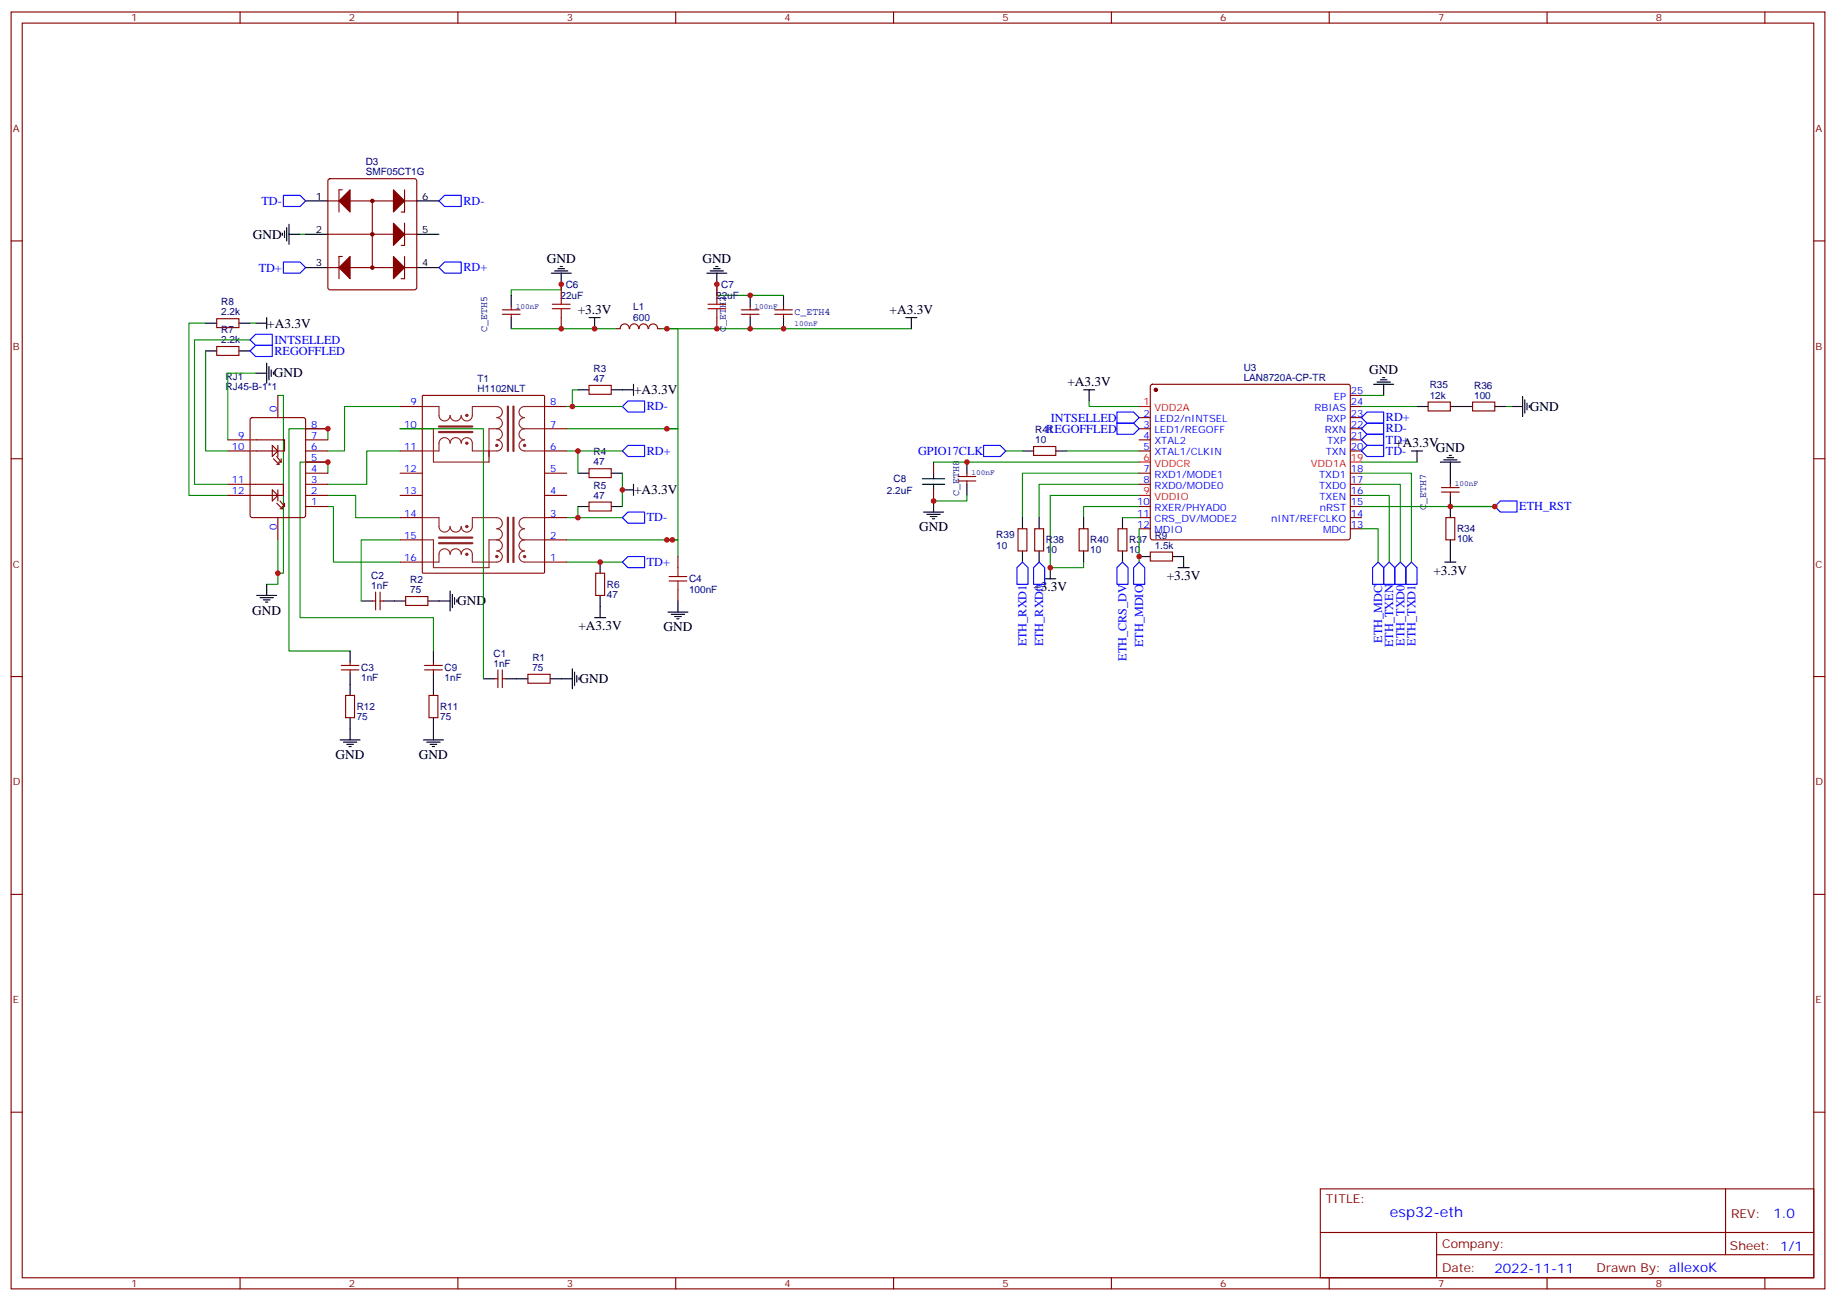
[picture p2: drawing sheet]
<svg xmlns="http://www.w3.org/2000/svg" width="583mm" height="413mm" viewBox="0 0 583 413" stroke-linecap="round" stroke-linejoin="round" font-family="sans-serif">
<g fill="none" stroke="#870000" stroke-width=".35">
<path d="M3.5 3.8h575.8v405.4h-575.8zM7.1 7.3h568.6v398.3h-568.6zM76.2 3.8v3.5M145.3 3.8v3.5M214.5 3.8v3.5M283.6 3.8v3.5M352.8 3.8v3.5M421.9 3.8v3.5M491.1 3.8v3.5M560.2 3.8v3.5M3.5 76.5h3.6M575.7 76.5h3.6"/>
<path d="M245.9 98.4h5.6M245.9 99.8h5.6M248.7 97.3v1.1M248.7 99.8v1M68.8 101.2h7v2.8h-7zM68.8 110h7v2.8h-7zM3.5 145.6h3.6M575.7 145.6h3.6M3.5 214.8h3.6M575.7 214.8h3.6M3.5 283.9h3.6M575.7 283.9h3.6"/>
<path d="M3.5 353.1h3.6M575.7 353.1h3.6M419.1 377.4h156.6v28.2h-156.6zM547.7 377.4v20.9M419.1 391.2h156.5M456 398.3h119.6M456 391.2v14.2M76.2 405.6v3.6M145.3 405.6v3.6M214.5 405.6v3.6M283.6 405.6v3.6M352.8 405.6v3.6"/>
<path d="M421.9 405.6v3.6M491.1 405.6v3.6M560.2 405.6v3.6"/>
</g>
<path d="M95.2 74.4h1.8M65.3 102.6h-5.3v54.7h12.3M65.3 111.4v31.8h7M211.7 104.4h77.6" fill="none" stroke="#008700" stroke-width=".35"/>
<g fill="none" stroke="#000" stroke-width=".35">
<path d="M89.6 74v.7M90.3 73.3v2.1M91 72.2v4.3M91.7 74.4h3.5M91.7 71.2v6.3M248.7 93.8v3.5M65.3 102.6h3.5M65.3 111.4h3.5M75.8 102.6h3.6M75.8 111.4h3.6M81.1 118.5h3.6M84.7 115.3v6.3"/>
<path d="M85.4 116.3v4.3M86.1 117.4v2.1M86.8 118.1v.7M248.7 100.8v3.6"/>
</g>
<path d="M90 62h5.2l1.8 1.8-1.8 1.7h-5.2zM141.1 62h5.3v3.5h-5.3l-1.8-1.7zM90 83.2h5.2l1.8 1.7-1.8 1.8h-5.2zM141.1 83.2h5.3v3.5h-5.3l-1.8-1.8z" fill="none" stroke="#00f" stroke-width=".35"/>
<path d="M104.3 56.9l.5-.2h26.8l.5 .2 .2 .5v33.9l-.2 .5-.5 .2h-26.8l-.5-.2-.2-.5v-33.9z" fill="#fff" stroke="#870000" stroke-width=".35"/>
<g fill="none" stroke="#000" stroke-width=".35">
<path d="M97 63.8h7.1M97 74.4h7.1M132.3 63.8h7M132.3 74.4h7M97 84.9h7.1M132.3 84.9h7M162.3 93.8v3.5M175 86.7h6.3M176 86h4.3M177.1 85.3h2.1M177.8 84.6h.7M178.2 86.7v3.5"/>
<path d="M224.4 86.7h6.3M225.4 86h4.3M226.5 85.3h2.1M227.2 84.6h.7M227.5 86.7v3.5M238.1 93.8v3.5M81.1 102.6h3.6M84.7 100.8v3.6M162.3 100.8v3.6M187 100.8h3.5M188.7 100.8v3.6M238.1 100.8v3.6"/>
<path d="M287.5 100.8h3.5M289.3 100.8v3.6M438.9 119.9h.7M183.4 123.8h3.6M194 123.8h7.1M201.1 122v3.5M344 123.8h3.5M345.7 123.8v3.5M436 122h6.4M437.1 121.3h4.2M438.1 120.6h2.2M439.2 122v3.5"/>
<path d="M449.8 129h3.5M460.4 129h7M474.5 129h3.5M479.8 129h3.5M483.3 125.9v6.3M484 126.9v4.3M484.7 128v2.1M485.4 128.7v.7M183.4 150.2h3.6M194 150.2h3.6M197.6 155.5h3.5M201.1 153.7v3.6"/>
<path d="M292.8 153.7h7.1M292.8 152h7.1M296.3 150.2v1.8M296.3 153.7v1.8M296.3 159v3.6M306.9 146.7v3.5M306.9 153.7v3.6M324.6 143.2h3.5M335.1 143.2h3.6M448 143.2h3.6M449.8 143.2v3.5M457.2 146.7h6.3"/>
<path d="M458.3 146h4.2M459.3 145.3h2.1M460 144.6h.7M460.4 146.7v7M460.4 157.3v7M183.4 160.8h3.6M190.5 178.4v3.6M194 160.8h3.6M293.2 162.6h6.3M294.2 163.3h4.2M295.3 164h2.1M296 164.7h.7"/>
<path d="M324.6 164.3v3.6M324.6 174.9v3.5M329.8 164.3v3.6M329.8 174.9v3.5M344 164.3v3.6M344 174.9v3.5M356.3 164.3v3.6M356.3 174.9v3.5M361.6 176.7h3.5M372.2 176.7h3.5v3.5M458.6 178.4h3.5M460.4 171.4v7"/>
<path d="M81.5 189h6.3M82.5 189.7h4.3M83.6 190.4h2.1M84.3 191.1h.7M84.7 185.5v3.5M114.7 190.8h3.5M121.7 190.8h7.1M135.8 190.8h7.1M142.9 187.6v6.4M143.6 188.7v4.2M144.3 189.7v2.1M145 190.4v.7"/>
<path d="M188.7 196.1h3.6M190.5 189v7.1M212 194.3h6.4M213.1 195h4.2M214.1 195.7h2.2M214.8 196.4h.7M215.2 190.8v3.5M331.6 183.7h3.5M333.4 180.2v3.5M373.9 180.2h3.6M111.1 206.7v3.5M111.1 213.7v7.1"/>
<path d="M137.6 206.7v3.5M137.6 213.7v7.1M153.5 215.5h3.5M160.5 215.5h7.1M174.6 215.5h7.1M181.7 212.3v6.4M182.4 213.4v4.2M183.1 214.4v2.1M183.8 215.1v.7M107.9 234.9h6.4M109 235.6h4.2M110.1 236.3h2.1"/>
<path d="M110.8 237h.7M111.1 227.8v7.1M134.4 234.9h6.4M135.5 235.6h4.2M136.5 236.3h2.1M137.2 237h.7M137.6 227.8v7.1"/>
</g>
<g fill="none" stroke="#870000" stroke-width=".35">
<path d="M104.1 63.8h28.2M104.1 74.4h28.2M108.7 60.3h-1.1v7M118.2 63.8v21.1M128.4 60.3v7h-1M128.4 70.8v7.1h-1M104.1 84.9h28.2M108.7 81.4h-1.1v7.1M128.4 81.4v7.1h-1M159.5 99.8h5.6M159.5 98.4h5.6M162.3 97.3v1.1"/>
<path d="M162.3 99.8v1M178.2 90.2v3.6M227.5 90.2v3.6M235.3 99.8h5.6M235.3 98.4h5.6M238.1 97.3v1.1M238.1 99.8v1M178.2 100.8v3.6M199.7 104.3a1.41 1.41 0 0 0-1.4-1.5 1.41 1.41 0 0 0-1.4 1.5l-1.1 .1M199.9 104.3a1.41 1.41 0 0 1 1.4-1.5 1.41 1.41 0 0 1 1.4 1.5M202.9 104.3a1.41 1.41 0 0 1 1.4-1.5 1.41 1.41 0 0 1 1.4 1.5M205.9 104.3a1.41 1.41 0 0 1 1.4-1.5 1.41 1.41 0 0 1 1.4 1.5"/>
<path d="M208.8 104.4h1.1M227.5 100.8v3.6M72.3 139.6h7.1M79.6 132.8l.5-.2h16.2l.7 .4v30.6l-.4 .7h-16.5l-.7-.4v-30.6zM79.7 139.6h10.6v3.6h-10.6M88.2 125.5v7.1M97 136.1h7.1M97 139.6h7.1M127 136.1h7.1M127 129h7.1M172.9 136.1h7M172.9 129h7"/>
<path d="M187 122.3h7v2.9h-7zM361.6 136.1h3.5M361.6 139.6h3.5M361.6 132.6h3.5M365.4 122.2l.4-.2h62.1l.5 .2 .2 .5v48l-.2 .5-.5 .2h-62.1l-.5-.3-.2-.4v-48zM428.6 136.1h3.6M428.6 129h3.6M428.6 139.6h3.6M428.6 132.6h3.6M428.6 125.5h3.6M453.3 127.6h7.1v2.9h-7.1zM467.4 127.6h7.1v2.9h-7.1z"/>
<path d="M72.3 153.7h17.7v3.6h-17.7M72.3 143.2h7.1M86.4 141.4l1.8 1.8-1.8 1.7zM86.4 155.5l1.8 1.8-1.8 1.7zM86.8 145.6l1.7 1.8M87.8 144.9l1.5 1.8M87.8 147.4h.7M87.8 159.7l1.8 1.8M88.2 141.4v3.5M88.2 155.5v3.5M88.9 159l1.4 1.8M89.3 146.7h-.8v.7"/>
<path d="M89.3 145.6v1.1M90.3 159.7v1.1M97 157.3h7.1M97 143.2h7.1M97 150.2h7.1M97 153.7h7.1M97 146.7h7.1M127 157.3h7.1M127 143.2h7.1M127 150.2h7.1M172.9 157.3h7M172.9 143.2h7"/>
<path d="M172.9 150.2h7M187 159.4h7v2.8h-7zM187 148.8h7v2.8h-7zM296.3 146.7v3.5M296.3 155.5v3.5M304.1 152.7h5.6M304.1 151.3h5.6M306.9 150.2v1.1M306.9 152.7v1M328.1 141.7h7v2.9h-7zM361.6 143.2h3.5M361.6 150.2h3.5"/>
<path d="M361.6 153.7h3.5M428.6 157.3h3.6M428.6 143.2h3.6M428.6 150.2h3.6M428.6 153.7h3.6M457.6 156.2h5.6M457.6 154.8h5.6M460.4 153.7v1.1M460.4 156.2v1.1M88.2 164.3v7.1M88.9 161.5h.7M90.3 160.8h-.7v.7"/>
<path d="M97 160.8h7.1M127 171.4h7.1M127 178.4h7.1M127 164.3h7.1M172.9 171.4h7M172.9 178.4h7M172.9 164.3h7M215.2 176.7v3.5M323.1 167.9h2.9v7h-2.9zM328.4 167.9h2.9v7h-2.9zM342.5 167.9h2.9v7h-2.9zM354.9 167.9h2.8v7h-2.8z"/>
<path d="M361.6 164.3h3.5M361.6 160.8h3.5M361.6 167.9h3.5M365.1 175.3h7.1v2.8h-7.1zM428.6 164.3h3.6M428.6 160.8h3.6M428.6 167.9h3.6M459 164.3h2.8v7.1h-2.8zM118.2 190.8h1M119.2 188v5.6M120.6 188v5.6M120.6 190.8h1.1"/>
<path d="M128.8 189.4h7v2.8h-7zM189.1 182h2.8v7h-2.8zM215.2 187.3v3.5M108.3 212.7h5.6M108.3 211.2h5.6M111.1 210.2v1M111.1 212.7v1M134.8 212.7h5.6M134.8 211.2h5.6M137.6 210.2v1M137.6 212.7v1M157 215.5h1"/>
<path d="M158 212.7v5.6M159.5 212.7v5.6M159.5 215.5h1M167.6 214.1h7v2.8h-7zM109.7 220.8h2.8v7h-2.8zM136.2 220.8h2.8v7h-2.8z"/>
<circle cx="118.2" cy="74.4" r=".35"/>
<circle cx="118.2" cy="63.8" r=".35"/>
<circle cx="118.2" cy="84.9" r=".35"/>
</g>
<g fill="#870000" stroke="#870000" stroke-width=".35">
<path d="M107.6 63.8l3.5-3.5v7z"/>
<path d="M124.9 60.3l3.5 3.5-3.5 3.5z"/>
<path d="M124.9 81.4l3.5 3.5-3.5 3.6z"/>
<path d="M111.1 81.4v7.1l-3.5-3.6z"/>
<path d="M124.9 70.8l3.5 3.6-3.5 3.5z"/>
<circle cx="118.2" cy="63.8" r=".53"/>
<circle cx="118.2" cy="74.4" r=".53"/>
<circle cx="118.2" cy="84.9" r=".53"/>
<circle cx="366.9" cy="123.8" r=".53"/>
</g>
<g fill="none" stroke="#008700" stroke-width=".35">
<path d="M178.2 90.2v1.8h-15.9v1.8M227.5 90.2v3.6h21.2M79.4 107.9h-17.7v45.8h10.6M79.4 102.6h1.7M81.1 118.5h-8.8v21.1M162.3 104.4h33.5M209.9 104.4h5.3v31.7h-3.5M88.2 125.5h1.8v56.5h-1.8v3.5h-3.5M104.1 139.6v-3.5h-12.4v70.6h19.4M127 129h-17.6v14.2h-5.3M127 136.1h26.5v79.4M179.9 136.1h35.3v35.3h-3.5h3.5v5.3"/>
<path d="M179.9 129h17.7M183.4 123.8h-1.7v5.2M345.7 127.3v1.7h15.9M432.2 125.5h7M432.2 129h17.6M478 129h1.8M104.1 150.2v-3.5h-8.9v49.4h42.4v10.6M104.1 157.3h8.8v7h14.1M127 143.2h-10.6v10.5h-12.3M179.9 143.2h3.5v7M183.4 143.2h14.2M197.6 150.2v10.6"/>
<path d="M296.3 146.7h65.3M306.9 157.3v1.7h-10.6M319.3 143.2h5.3M338.7 143.2h22.9M361.6 157.3h-28.2v22.9h10.6v-1.8M361.6 150.2h-37v14.1M361.6 153.7h-31.8v10.6M432.2 157.3h8.8v21.1M432.2 153.7h12.3v24.7M432.2 150.2h15.8v28.2M432.2 146.7h17.6M88.2 171.4v10.6"/>
<path d="M104.1 160.8h1.7v17.6h21.2M127 171.4h-12.3v19.4M179.9 178.4h17.7M179.9 164.3h17.7M179.9 171.4h33.5M183.4 160.8v3.5M356.3 164.3h5.3M361.6 160.8h-17.6v3.5M361.6 167.9v10.5M432.2 167.9h5.2v10.5M432.2 160.8h42.3"/>
</g>
<path d="M175.3 98h5.7M175.3 96.6h5.7M178.2 93.8v2.8M178.2 98v2.8M224.7 98h5.7M224.7 96.6h5.7M227.5 93.8v2.8M227.5 98v2.8M212.4 184.4h5.6M212.4 183h5.6M215.2 180.2v2.8M215.2 184.4v2.9" fill="none" stroke="#a10000" stroke-width=".35"/>
<g fill="none" stroke="#00f" stroke-width=".35">
<path d="M81.1 109.6h5.3v3.6h-5.3l-1.7-1.8zM81.1 106.1h5.3v3.5h-5.3l-1.7-1.7zM197.6 129l1.7-1.7h5.3v3.5h-5.3zM354.5 134.3h5.3l1.8 1.8-1.8 1.8h-5.3zM354.5 130.8h5.3l1.8 1.8-1.8 1.7h-5.3zM432.2 139.6l1.7-1.7h5.3v3.5h-5.3zM432.2 136.1l1.7-1.8h5.3v3.6h-5.3zM432.2 132.6l1.7-1.8h5.3v3.5h-5.3zM197.6 143.2l1.7-1.8h5.3v3.5h-5.3zM312.2 141.4h5.3l1.8 1.8-1.8 1.7h-5.3zM432.2 143.2l1.7-1.8h5.3v3.5h-5.3zM197.6 164.3l1.7-1.7h5.3v3.5h-5.3z"/>
<path d="M197.6 178.4l1.7-1.7h5.3v3.5h-5.3zM329.8 178.4l1.8 1.8v5.3h-3.5v-5.3zM356.3 178.4l1.8 1.8v5.3h-3.6v-5.3zM361.6 178.4l1.8 1.8v5.3h-3.6v-5.3zM437.4 178.4l1.8 1.8v5.3h-3.5v-5.3zM441 178.4l1.7 1.8v5.3h-3.5v-5.3zM444.5 178.4l1.8 1.8v5.3h-3.6v-5.3zM448 178.4l1.8 1.8v5.3h-3.5v-5.3zM474.5 160.8l1.7-1.8h5.3v3.6h-5.3zM322.8 180.2l1.8-1.8 1.7 1.8v5.3h-3.5z"/>
</g>
<g fill="none" stroke="#8c2424" stroke-width=".35">
<path d="M134.1 129h5.2v2.9a1.76 1.76 0 0 0 1.8 1.7 1.76 1.76 0 0 0 1.8-1.7 1.76 1.76 0 0 0 1.7 1.7 1.76 1.76 0 0 0 1.8-1.7 1.76 1.76 0 0 0 1.8 1.7 1.76 1.76 0 0 0 1.7-1.7v-2.9h7.8a1.76 1.76 0 0 1 1.8 1.8 1.76 1.76 0 0 1-1.8 1.8 1.76 1.76 0 0 1 1.8 1.7 1.76 1.76 0 0 1-1.8 1.8M134.1 136.1h3.5v10.6h17.6M157.7 136.1a1.76 1.76 0 0 1 1.8 1.8 1.76 1.76 0 0 1-1.8 1.7 1.76 1.76 0 0 1 1.8 1.8 1.76 1.76 0 0 1-1.8 1.8h-7.8v-2.5a1.76 1.76 0 0 0-1.7-1.8 1.76 1.76 0 0 0-1.8 1.8 1.76 1.76 0 0 0-1.8-1.8 1.76 1.76 0 0 0-1.7 1.8 1.76 1.76 0 0 0-1.8-1.8 1.76 1.76 0 0 0-1.8 1.8v2.5h-5.2M157.7 136.1h-2.5v8.8M166.5 136.1a1.76 1.76 0 0 0-1.8 1.8 1.76 1.76 0 0 0 1.8 1.7 1.76 1.76 0 0 0-1.8 1.8 1.76 1.76 0 0 0 1.8 1.8h6.4M166.5 136.1h6.4M172.9 129h-6.4a1.76 1.76 0 0 0-1.8 1.8 1.76 1.76 0 0 0 1.8 1.8 1.76 1.76 0 0 0-1.8 1.7 1.76 1.76 0 0 0 1.8 1.8M134.1 164.3h5.2v2.8a1.76 1.76 0 0 0 1.8 1.8 1.76 1.76 0 0 0 1.8-1.8 1.76 1.76 0 0 0 1.7 1.8 1.76 1.76 0 0 0 1.8-1.8 1.76 1.76 0 0 0 1.8 1.8 1.76 1.76 0 0 0 1.7-1.8v-2.8h7.8a1.76 1.76 0 0 1 1.8 1.8 1.76 1.76 0 0 1-1.8 1.8 1.76 1.76 0 0 1 1.8 1.7 1.76 1.76 0 0 1-1.8 1.8M134.1 171.4h3.5v8.8h17.6v-8.8h2.5M157.7 171.4a1.76 1.76 0 0 1 1.8 1.7 1.76 1.76 0 0 1-1.8 1.8 1.76 1.76 0 0 1 1.8 1.8 1.76 1.76 0 0 1-1.8 1.7h-7.8v-2.4a1.76 1.76 0 0 0-1.7-1.8 1.76 1.76 0 0 0-1.8 1.8 1.76 1.76 0 0 0-1.8-1.8 1.76 1.76 0 0 0-1.7 1.8 1.76 1.76 0 0 0-1.8-1.8 1.76 1.76 0 0 0-1.8 1.8v2.4h-5.2M166.5 171.4a1.76 1.76 0 0 0-1.8 1.7 1.76 1.76 0 0 0 1.8 1.8 1.76 1.76 0 0 0-1.8 1.8 1.76 1.76 0 0 0 1.8 1.7h6.4M166.5 171.4h6.4"/>
<path d="M172.9 164.3h-6.4a1.76 1.76 0 0 0-1.8 1.8 1.76 1.76 0 0 0 1.8 1.8 1.76 1.76 0 0 0-1.8 1.7 1.76 1.76 0 0 0 1.8 1.8"/>
</g>
<path d="M139.3 135.4h10.6M139.3 137.2h10.6M161.2 129v14.2M163 129v14.2M139.3 170.7h10.6M139.3 172.4h10.6M161.2 164.3v14.1M163 164.3v14.1" fill="none" stroke="#8c2424" stroke-width=".71"/>
<g fill="#8c2424" stroke="#8c2424" stroke-width=".35">
<circle cx="166.5" cy="176.7" r=".35"/>
<circle cx="157.7" cy="176.7" r=".35"/>
<circle cx="148.2" cy="176" r=".35"/>
<circle cx="148.2" cy="167.1" r=".35"/>
<circle cx="166.5" cy="141.4" r=".35"/>
<circle cx="157.7" cy="141.4" r=".35"/>
<circle cx="148.2" cy="140.7" r=".35"/>
<circle cx="148.2" cy="131.9" r=".35"/>
</g>
<path d="M134.1 125.7l.3-.2h38.1l.3 .2 .1 55.9-.2 .3-38.3 .1-.3-.2zM155.2 143.2v3.5" fill="none" stroke="#900" stroke-width=".35"/>
<path d="M361.6 129h3.5M361.6 146.7h3.5M361.6 157.3h3.5M428.6 146.7h3.6" fill="none" stroke="#f00" stroke-width=".35"/>
<g fill="#c00">
<circle cx="213.4" cy="171.4" r=".88"/>
<circle cx="178.2" cy="104.4" r=".88"/>
<circle cx="178.2" cy="90.2" r=".88"/>
<circle cx="227.5" cy="104.4" r=".88"/>
<circle cx="190.5" cy="178.4" r=".88"/>
<circle cx="227.5" cy="90.2" r=".88"/>
<circle cx="188.7" cy="104.4" r=".88"/>
<circle cx="211.7" cy="136.1" r=".88"/>
<circle cx="211.7" cy="171.4" r=".88"/>
<circle cx="104.1" cy="146.7" r=".88"/>
<circle cx="104.1" cy="136.1" r=".88"/>
<circle cx="460.4" cy="160.8" r=".88"/>
<circle cx="183.4" cy="164.3" r=".88"/>
<circle cx="183.4" cy="143.2" r=".88"/>
<circle cx="181.7" cy="129" r=".88"/>
<circle cx="197.6" cy="155.5" r=".88"/>
<circle cx="238.1" cy="93.8" r=".88"/>
<circle cx="211.7" cy="104.4" r=".88"/>
<circle cx="296.3" cy="159" r=".88"/>
<circle cx="306.9" cy="146.7" r=".88"/>
<circle cx="333.4" cy="180.2" r=".88"/>
<circle cx="474.5" cy="160.8" r=".88"/>
<circle cx="248.7" cy="104.4" r=".88"/>
<circle cx="238.1" cy="104.4" r=".88"/>
<circle cx="361.6" cy="176.7" r=".88"/>
<circle cx="88.2" cy="182" r=".88"/>
</g>
<text font-size="4.6" fill="#00f" x="441.2" y="386.4">esp32-eth</text>
<g font-size="4.2">
<text x="80.3" y="75.8">GND</text>
<text x="173.6" y="83.4">GND</text>
<text x="223" y="83.4">GND</text>
<text x="183.4" y="99.7">+3.3V</text>
<text x="282.4" y="99.6">+A3.3V</text>
<text x="84.8" y="104">+A3.3V</text>
<text x="87" y="119.8">GND</text>
<text x="434.6" y="118.6">GND</text>
<text x="201.3" y="125.2">+A3.3V</text>
<text x="338.8" y="122.5">+A3.3V</text>
<text x="485.6" y="130.5">GND</text>
<text x="442.9" y="142">+A3.3V</text>
<text x="455.8" y="143.3">GND</text>
<text x="201.3" y="156.9">+A3.3V</text>
<text x="291.7" y="168.6">GND</text>
<text x="370.3" y="184.2">+3.3V</text>
<text x="455" y="182.4">+3.3V</text>
<text x="328" y="187.7">+3.3V</text>
<text x="80.1" y="195.1">GND</text>
<text x="145.2" y="192.2">GND</text>
<text x="183.6" y="200.1">+A3.3V</text>
<text x="210.6" y="200.4">GND</text>
<text x="184" y="216.9">GND</text>
<text x="106.5" y="241.1">GND</text>
<text x="133" y="241.1">GND</text>
</g>
<g font-size="4.2" fill="#00f">
<text x="562.9" y="386.7">1.0</text>
<text x="474.4" y="404">2022-11-11</text>
</g>
<g font-size="3.9" fill="#00f">
<text x="83" y="65.1">TD-</text>
<text x="147.1" y="65">RD-</text>
<text x="82.1" y="86.3">TD+</text>
<text x="147.1" y="86.1">RD+</text>
<text x="87.1" y="112.6">REGOFFLED</text>
<text x="87.1" y="109.1">INTSELLED</text>
<text x="205.3" y="130.2">RD-</text>
<text x="332.1" y="137.4">REGOFFLED</text>
<text x="333.6" y="133.9">INTSELLED</text>
<text x="439.9" y="137.3">RD-</text>
<text x="439.9" y="133.8">RD+</text>
<text x="439.9" y="140.8">TD+</text>
<text x="205.3" y="144.3">RD+</text>
<text x="291.4" y="144.5">GPIO17CLK</text>
<text x="439.9" y="144.3">TD-</text>
<text x="482.2" y="162">ETH_RST</text>
<text x="205.3" y="165.5">TD-</text>
<text x="205.3" y="179.6">TD+</text>
<text x="438.7" y="204" transform="rotate(-90 438.7 204)">ETH_MDC</text>
<text x="325.8" y="205.2" transform="rotate(-90 325.8 205.2)">ETH_RXD1</text>
<text x="331.1" y="205.2" transform="rotate(-90 331.1 205.2)">ETH_RXD0</text>
<text x="357.6" y="209.8" transform="rotate(-90 357.6 209.8)">ETH_CRS_DV</text>
<text x="362.9" y="205.4" transform="rotate(-90 362.9 205.4)">ETH_MDIO</text>
<text x="442.3" y="205.4" transform="rotate(-90 442.3 205.4)">ETH_TXEN</text>
<text x="445.8" y="205" transform="rotate(-90 445.8 205)">ETH_TXD0</text>
<text x="449.3" y="205" transform="rotate(-90 449.3 205)">ETH_TXD1</text>
</g>
<g font-size="3.9" fill="#800">
<text x="420.9" y="382">TITLE:</text>
<text x="549.5" y="386.7">REV:</text>
<text x="457.8" y="396.2">Company:</text>
<text x="549.1" y="396.8">Sheet: 1/1</text>
<text x="457.8" y="403.9">Date:</text>
<text x="506.8" y="403.9">Drawn By: allexoK</text>
</g>
<g font-size="3.2" fill="#800">
<text x="41.6" y="6.8">1</text>
<text x="110.8" y="6.8">2</text>
<text x="179.9" y="6.8">3</text>
<text x="249.1" y="6.8">4</text>
<text x="318.2" y="6.8">5</text>
<text x="387.3" y="6.8">6</text>
<text x="456.5" y="6.8">7</text>
<text x="525.6" y="6.8">8</text>
<text x="4.1" y="41.9">A</text>
<text x="576.3" y="41.9">A</text>
<text x="4.1" y="111.1">B</text>
<text x="576.3" y="111.1">B</text>
<text x="4.1" y="180.2">C</text>
<text x="576.3" y="180.2">C</text>
<text x="4.1" y="249.3">D</text>
<text x="576.3" y="249.3">D</text>
<text x="4.1" y="318.5">E</text>
<text x="576.3" y="318.5">E</text>
<text x="41.6" y="408.6">1</text>
<text x="110.8" y="408.6">2</text>
<text x="179.9" y="408.6">3</text>
<text x="249.1" y="408.6">4</text>
<text x="318.2" y="408.6">5</text>
<text x="387.3" y="408.6">6</text>
<text x="456.5" y="408.6">7</text>
<text x="525.6" y="408.6">8</text>
</g>
<g font-size="3.2" fill="#000080">
<text x="116.1" y="52.5">D3</text>
<text x="116.1" y="55.7">SMF05CT1G</text>
<text x="177.9" y="94.9">22uF</text>
<text x="179.6" y="91.4">C6</text>
<text x="227.3" y="94.9">22uF</text>
<text x="229" y="91.4">C7</text>
<text x="70.2" y="100.1">2.2k</text>
<text x="70.2" y="96.9">R8</text>
<text x="201" y="101.8">600</text>
<text x="201" y="98.5">L1</text>
<text x="252.2" y="100.1">C_ETH4</text>
<text x="70.2" y="105.8">R7</text>
<text x="154.6" y="105.4" transform="rotate(-90 154.6 105.4)">C_ETH5</text>
<text x="230.4" y="105.4" transform="rotate(-90 230.4 105.4)">C_ETH2</text>
<text x="70.2" y="108.9">2.2k</text>
<text x="188.4" y="118.1">R3</text>
<text x="394.8" y="117.8">U3</text>
<text x="71.6" y="123.8">RJ45-B-1*1</text>
<text x="71.6" y="120.6">RJ1</text>
<text x="151.5" y="124.5">H1102NLT</text>
<text x="151.5" y="121.2">T1</text>
<text x="188.4" y="121.3">47</text>
<text x="394.8" y="120.9">LAN8720A-CP-TR</text>
<text x="453.8" y="123.3">R35</text>
<text x="467.9" y="123.4">R36</text>
<text x="453.8" y="126.6">12k</text>
<text x="467.9" y="126.6">100</text>
<text x="328.6" y="137.5">R41</text>
<text x="328.6" y="140.7">10</text>
<text x="188.4" y="147.7">47</text>
<text x="188.4" y="144.6">R4</text>
<text x="188.4" y="155.2">R5</text>
<text x="283.6" y="153.1">C8</text>
<text x="188.4" y="158.3">47</text>
<text x="281.5" y="156.7">2.2uF</text>
<text x="304.5" y="157.5" transform="rotate(-90 304.5 157.5)">C_ETH8</text>
<text x="452.7" y="161.9" transform="rotate(-90 452.7 161.9)">C_ETH7</text>
<text x="316.2" y="170.8">R39</text>
<text x="332" y="172.5">R38</text>
<text x="346.1" y="172.5">R40</text>
<text x="358.4" y="172.5">R37</text>
<text x="366.5" y="170.9">R9</text>
<text x="462.5" y="172.2">10k</text>
<text x="462.5" y="169">R34</text>
<text x="316.2" y="174.3">10</text>
<text x="332" y="175.7">10</text>
<text x="346.1" y="175.7">10</text>
<text x="358.4" y="175.7">10</text>
<text x="366.5" y="174.2">1.5k</text>
<text x="117.8" y="183.7">C2</text>
<text x="130.2" y="185.1">R2</text>
<text x="218.7" y="184.9">C4</text>
<text x="117.8" y="186.9">1nF</text>
<text x="130.2" y="188.3">75</text>
<text x="192.6" y="189.8">47</text>
<text x="192.6" y="186.6">R6</text>
<text x="218.7" y="188.1">100nF</text>
<text x="156.6" y="208.4">C1</text>
<text x="169" y="209.8">R1</text>
<text x="114.7" y="213.1">C3</text>
<text x="141.1" y="213.1">C9</text>
<text x="156.6" y="211.6">1nF</text>
<text x="169" y="213">75</text>
<text x="114.7" y="216.3">1nF</text>
<text x="141.1" y="216.3">1nF</text>
<text x="113.2" y="225.4">R12</text>
<text x="139.7" y="225.4">R11</text>
<text x="113.2" y="228.6">75</text>
<text x="139.7" y="228.6">75</text>
</g>
<g font-size="3.2">
<text x="100.3" y="63.4">1</text>
<text x="134.1" y="63.4">6</text>
<text x="100.3" y="74">2</text>
<text x="134.1" y="74">5</text>
<text x="100.3" y="84.6">3</text>
<text x="134.1" y="84.6">4</text>
</g>
<g font-size="3.2" fill="#00f">
<text x="428.8" y="125.2">25</text>
<text x="87.8" y="130.8" transform="rotate(-90 87.8 130.8)">0</text>
<text x="130.3" y="128.7">9</text>
<text x="174.6" y="128.7">8</text>
<text x="417.3" y="130.5">RBIAS</text>
<text x="423.4" y="126.9">EP</text>
<text x="428.8" y="128.7">24</text>
<text x="98.8" y="135.7">8</text>
<text x="128.3" y="135.7">10</text>
<text x="174.6" y="135.7">7</text>
<text x="362.9" y="132.2">2</text>
<text x="362.9" y="135.7">3</text>
<text x="366.4" y="134">LED2/nINTSEL</text>
<text x="366.4" y="137.5">LED1/REGOFF</text>
<text x="420.6" y="137.5">RXN</text>
<text x="421" y="134">RXP</text>
<text x="428.8" y="135.7">22</text>
<text x="428.8" y="132.2">23</text>
<text x="73.6" y="142.8">10</text>
<text x="75.6" y="139.3">9</text>
<text x="98.8" y="142.8">6</text>
<text x="98.8" y="139.3">7</text>
<text x="128.3" y="142.8">11</text>
<text x="174.6" y="142.8">6</text>
<text x="362.9" y="139.3">4</text>
<text x="362.9" y="142.8">5</text>
<text x="366.4" y="141">XTAL2</text>
<text x="421.3" y="141">TXP</text>
<text x="428.8" y="142.8">20</text>
<text x="428.8" y="139.3">21</text>
<text x="98.8" y="149.9">4</text>
<text x="98.8" y="146.3">5</text>
<text x="128.3" y="149.9">12</text>
<text x="174.6" y="149.9">5</text>
<text x="362.9" y="149.9">7</text>
<text x="366.4" y="144.6">XTAL1/CLKIN</text>
<text x="420.8" y="144.6">TXN</text>
<text x="428.8" y="149.9">18</text>
<text x="73.6" y="153.4">11</text>
<text x="98.8" y="153.4">3</text>
<text x="362.9" y="153.4">8</text>
<text x="366.4" y="151.6">RXD1/MODE1</text>
<text x="366.4" y="155.2">RXD0/MODE0</text>
<text x="418.7" y="155.2">TXD0</text>
<text x="418.7" y="151.6">TXD1</text>
<text x="428.8" y="153.4">17</text>
<text x="73.6" y="156.9">12</text>
<text x="98.8" y="160.4">1</text>
<text x="98.8" y="156.9">2</text>
<text x="128.3" y="156.9">13</text>
<text x="174.6" y="156.9">4</text>
<text x="360.9" y="160.4">10</text>
<text x="418.8" y="158.7">TXEN</text>
<text x="428.8" y="160.4">15</text>
<text x="428.8" y="156.9">16</text>
<text x="128.3" y="164">14</text>
<text x="174.6" y="164">3</text>
<text x="360.9" y="164">11</text>
<text x="360.9" y="167.5">12</text>
<text x="366.4" y="162.2">RXER/PHYAD0</text>
<text x="366.4" y="165.7">CRS_DV/MODE2</text>
<text x="403.5" y="165.7">nINT/REFCLKO</text>
<text x="419" y="162.2">nRST</text>
<text x="428.8" y="167.5">13</text>
<text x="428.8" y="164">14</text>
<text x="87.8" y="168.1" transform="rotate(-90 87.8 168.1)">0</text>
<text x="128.3" y="171">15</text>
<text x="174.6" y="171">2</text>
<text x="366.4" y="169.3">MDIO</text>
<text x="420" y="169.3">MDC</text>
<text x="128.3" y="178.1">16</text>
<text x="174.6" y="178.1">1</text>
</g>
<g font-size="3.2" fill="#f00">
<text x="362.9" y="128.7">1</text>
<text x="366.4" y="130.5">VDD2A</text>
<text x="362.9" y="146.3">6</text>
<text x="366.4" y="148.1">VDDCR</text>
<text x="416.1" y="148.1">VDD1A</text>
<text x="428.8" y="146.3">19</text>
<text x="362.9" y="156.9">9</text>
<text x="366.4" y="158.7">VDDIO</text>
</g>
<g font-size="2.5" fill="#000080">
<text x="163.7" y="98">100nF</text>
<text x="239.5" y="98">100nF</text>
<text x="252.2" y="103.4">100nF</text>
<text x="308.3" y="150.9">100nF</text>
<text x="461.8" y="154.4">100nF</text>
</g>
</svg>
